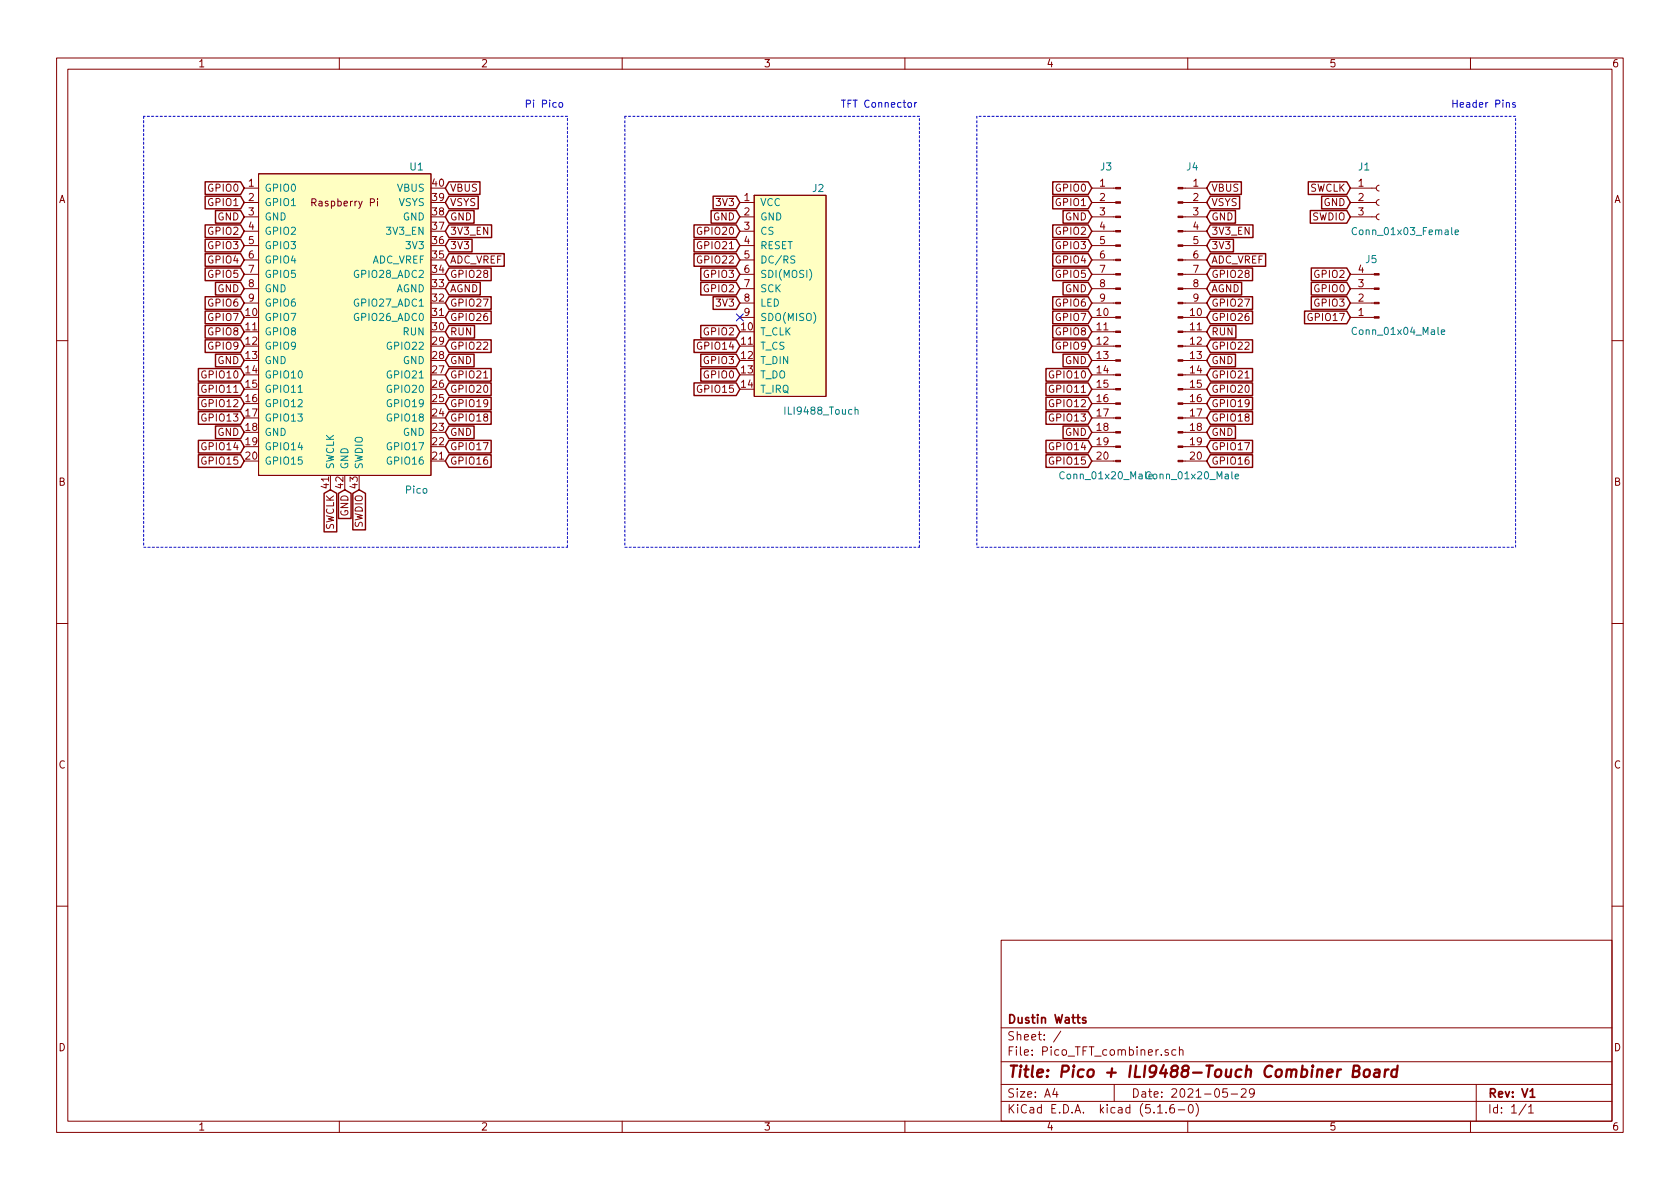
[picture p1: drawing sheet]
<svg xmlns="http://www.w3.org/2000/svg" width="297mm" height="210mm" viewBox="0 0 297 210" stroke-linecap="round" stroke-linejoin="round" font-family="sans-serif">
<g fill="none" stroke="#840000" stroke-width=".18">
<path d="M10 10.3h277v189.9h-277zM12 12.2h273v186.1h-273zM60 10.3v1.9M110 10.3v1.9M160 10.3v1.9M210 10.3v1.9M260 10.3v1.9M43.2 33.3h2.5M43.2 35.8h2.5M43.2 38.3h2.5M45.7 30.7h30.5v53.4h-30.5zM66.8 35.1v.2"/>
<path d="M66.8 35.6v.8M130.8 35.8h2.5M130.8 38.3h2.5M133.3 34.5h12.7v35.6h-12.7zM193 33.3h4.3M193 35.8h4.3M193 38.3h4.3M209.1 33.3h4.3M209.1 35.8h4.3M209.1 38.3h4.3M238.8 33.3h4.5M238.8 35.8h4.5"/>
<path d="M238.8 38.3h4.5M243.8 37.8l-.3 .1-.2 .4 .1 .4 .4 .2M243.8 35.3l-.3 .1-.2 .3 .1 .4 .4 .2M243.8 32.8l-.3 .1-.2 .3 .1 .4 .4 .2M43.2 40.9h2.5M43.2 43.4h2.5M43.2 46h2.5M43.2 48.5h2.5M43.2 51h2.5M43.2 53.6h2.5M130.8 40.9h2.5M130.8 43.4h2.5"/>
<path d="M130.8 46h2.5M130.8 48.5h2.5M130.8 51h2.5M130.8 53.6h2.5M130.8 56.1h2.5M193 40.9h4.3M193 43.4h4.3M193 46h4.3M193 48.5h4.3M193 51h4.3M193 53.6h4.3M193 56.1h4.3"/>
<path d="M193 58.7h4.3M209.1 40.9h4.3M209.1 43.4h4.3M209.1 46h4.3M209.1 48.5h4.3M209.1 51h4.3M209.1 53.6h4.3M209.1 56.1h4.3M209.1 58.7h4.3M238.8 48.5h4.2M238.8 51h4.2M238.8 53.6h4.2"/>
<path d="M238.8 56.1h4.2M10 60.2h2M85.5 66.8h.7M193 79h4.3M193 76.4h4.3M193 73.9h4.3M193 71.4h4.3M193 68.8h4.3M193 66.3h4.3M193 63.7h4.3M193 61.2h4.3M209.1 79h4.3"/>
<path d="M209.1 76.4h4.3M209.1 73.9h4.3M209.1 71.4h4.3M209.1 68.8h4.3M209.1 66.3h4.3M209.1 63.7h4.3M209.1 61.2h4.3M220.1 66.8h.8M285 60.2h2M193 81.5h4.3M209.1 81.5h4.3M10 110.3h2"/>
<path d="M285 110.3h2M10 160.2h2M177 166.3h108v32h-108zM285 160.2h2M60 198.3v1.9M110 198.3v1.9M160 198.3v1.9M177 194.8h108M177 191.8h108M177 187.8h108M177 181.8h108M186.5 192.5l-.4 1h1"/>
<path d="M186.8 193v1M187.6 182.3l-1.3 2M197 191.8v3M204.7 196.8h.8M206.2 196.7v.1M206.6 185.7l-.4-.1-.2 .2v.2l.6 .2v.3h-.6M207.5 195.3a.59 .59 0 0 0-.7 .7v.5l.2 .2 .4 .1 .2-.1 .1-.5-.2-.2-.4-.1-.3 .3M207.9 185.7l-.4-.1-.3 .3 .1 .6h.6M208.3 196.3h1.2M208.5 185.7l.3-.1 .3 .1 .1 .9M208.5 185.1v1.5M210 198.3v1.9"/>
<path d="M210.3 195.4l.2-.1a.8 .8 0 0 1 .5 .8 .8 .8 0 0 1-.5 .7 1 1 0 0 1-.2-1.4zM211.5 195.1a1.71 1.71 0 0 1 0 2.3M217 192.5h-.7l-.1 .7 .2-.1 .5 .1 .1 .2v.5l-.2 .1-.6-.1M217.7 193.5h1.1M219.5 192.7l.2-.2h.3l.3 .2v.3v.2l-.9 .8h.9M221.8 193.2l-.3 .3h-.3l-.3-.3v-.4l.2-.2 .4-.1 .2 .2a1.13 1.13 0 0 1-.2 1.2l-.4 .1M260 198.3v1.9M261 191.8v6.5M269.8 195.2l-1.2 2M270.3 195.8l.4-.5v1.5M270.3 196.8h.8"/>
</g>
<path d="M192 180l-.4-.1-.2 .2 .1 .3 .5 .1v.3h-.6M270.5 194h.9" fill="none" stroke="#840000" stroke-width=".3"/>
<path d="M239.3 189.4l.8-.1a.47 .47 0 0 0 .3-.5 .47 .47 0 0 0-.3-.4h-.7l-.3 2h.8a.53 .53 0 0 0 .5-.5 .53 .53 0 0 0-.5-.5M241.3 189.3a.53 .53 0 0 1 .5-.2 .53 .53 0 0 1 .4 .4l-.1 .6a.54 .54 0 0 1-.5 .4 .54 .54 0 0 1-.5-.4zM243.1 189.2h.8l-.1 1.2M243.9 189.6l-.7 .1a.4 .4 0 0 0-.3 .3 .4 .4 0 0 0 .3 .4l.6-.1M244.9 189.1l-.1 1.3M245.5 189.1a.55 .55 0 0 0-.6 .4M247 189.2a.67 .67 0 0 0-1 .3v.6l.1 .2 .2 .1 .6-.1M247.1 188.4l-.2 2" fill="none" stroke="#840000" stroke-width=".41"/>
<g fill="#ffffc2" stroke="#ffffc2" stroke-width=".18">
<path d="M45.7 30.7h30.5v53.4h-30.5z"/>
<path d="M133.3 34.5h12.7v35.6h-12.7z"/>
</g>
<path d="M140.5 45.3h-.4l-.3 .2 .1 .3 .6 .2v.4l-.2 .1h-.5M239.9 40.4a.6 .6 0 0 0-.9 .4 .6 .6 0 0 0 .6 .7l.3-.1M254.8 58.7l.6-.1v-.2l-.4-.1-.2 .2 .1 .6h.5M257.3 41.1l.6-.1-.1-.3h-.3l-.2 .1v.6h.5M52.7 69.4h.7M151.2 72.5l.2-.1 .3 .1v.7M218.4 84.2l.6-.1-.1-.2-.3-.1-.2 .2 .1 .6h.4" fill="none" stroke="#008484" stroke-width=".18"/>
<g fill="#840000" stroke="#840000" stroke-width=".18">
<path d="M208.3 81.4h.8v.3h-.8z"/>
<path d="M208.3 78.9h.8v.2h-.8z"/>
<path d="M208.3 76.3h.8v.3h-.8z"/>
<path d="M208.3 73.8h.8v.2h-.8z"/>
<path d="M208.3 71.2h.8v.3h-.8z"/>
<path d="M208.3 68.7h.8v.3h-.8z"/>
<path d="M208.3 66.2h.8v.2h-.8z"/>
<path d="M208.3 63.6h.8v.3h-.8z"/>
<path d="M208.3 61.1h.8v.2h-.8z"/>
<path d="M208.3 58.5h.8v.3h-.8z"/>
<path d="M208.3 56h.8v.3h-.8z"/>
<path d="M208.3 53.5h.8v.2h-.8z"/>
<path d="M208.3 50.9h.8v.3h-.8z"/>
<path d="M208.3 48.4h.8v.2h-.8z"/>
<path d="M208.3 45.8h.8v.3h-.8z"/>
<path d="M208.3 43.3h.8v.3h-.8z"/>
<path d="M208.3 40.8h.8v.2h-.8z"/>
<path d="M208.3 38.2h.8v.3h-.8z"/>
<path d="M208.3 35.7h.8v.2h-.8z"/>
<path d="M208.3 33.1h.8v.3h-.8z"/>
<path d="M197.3 81.4h.8v.3h-.8z"/>
<path d="M197.3 78.9h.8v.2h-.8z"/>
<path d="M197.3 76.3h.8v.3h-.8z"/>
<path d="M197.3 73.8h.8v.2h-.8z"/>
<path d="M197.3 71.2h.8v.3h-.8z"/>
<path d="M197.3 68.7h.8v.3h-.8z"/>
<path d="M197.3 66.2h.8v.2h-.8z"/>
<path d="M197.3 63.6h.8v.3h-.8z"/>
<path d="M197.3 61.1h.8v.2h-.8z"/>
<path d="M197.3 58.5h.8v.3h-.8z"/>
<path d="M197.3 56h.8v.3h-.8z"/>
<path d="M197.3 53.5h.8v.2h-.8z"/>
<path d="M197.3 50.9h.8v.3h-.8z"/>
<path d="M197.3 48.4h.8v.2h-.8z"/>
<path d="M197.3 45.8h.8v.3h-.8z"/>
<path d="M197.3 43.3h.8v.3h-.8z"/>
<path d="M197.3 40.8h.8v.2h-.8z"/>
<path d="M197.3 38.2h.8v.3h-.8z"/>
<path d="M197.3 35.7h.8v.2h-.8z"/>
<path d="M197.3 33.1h.8v.3h-.8z"/>
<path d="M243 48.4h.8v.2h-.8z"/>
<path d="M243 50.9h.8v.3h-.8z"/>
<path d="M243 53.5h.8v.2h-.8z"/>
<path d="M243 56h.8v.3h-.8z"/>
</g>
<path d="M25.4 20.6v76.2M100.3 20.6h-74.9M110.5 20.6v76.2M162.6 20.6h-52.1M172.7 20.6v76.2M268 20.6h-95.3M25.4 96.8h74.9M100.3 96.8v-76.2M110.5 96.8h52.1M162.6 96.8v-76.2M172.7 96.8h95.3M268 96.8v-76.2" fill="none" stroke="#0000c2" stroke-width=".18" stroke-dasharray=".4 .4"/>
<g fill="none" stroke="#840000" stroke-width=".25">
<path d="M36.3 32.2h6.2l.7 1.1-.7 1.1h-6.2zM36.3 39.8h6.2l.7 1.1-.7 1.1h-6.2zM36.3 34.7h6.2l.7 1.1-.7 1.1h-6.2zM38.1 37.2h4.4l.7 1.1-.7 1.2h-4.4zM79.4 39.8h7.5v2.2h-7.5l-.7-1.1zM79.4 37.2h4.4v2.3h-4.4l-.7-1.2zM79.4 34.7h5.2v2.2h-5.2l-.7-1.1zM79.4 32.2h5.5v2.2h-5.5l-.7-1.1zM122.7 39.8h7.5l.6 1.1-.6 1.1h-7.5zM125.7 37.2h4.5l.6 1.1-.6 1.2h-4.5zM126.1 34.7h4.1l.6 1.1-.6 1.1h-4.1zM186.1 32.2h6.3l.6 1.1-.6 1.1h-6.3z"/>
<path d="M186.1 34.7h6.3l.6 1.1-.6 1.1h-6.3zM186.1 39.8h6.3l.6 1.1-.6 1.1h-6.3zM188 37.2h4.4l.6 1.1-.6 1.2h-4.4zM214 39.8h7.5v2.2h-7.5l-.6-1.1zM214 37.2h4.4v2.3h-4.4l-.6-1.2zM214 34.7h5.2v2.2h-5.2l-.6-1.1zM214 32.2h5.5v2.2h-5.5l-.6-1.1zM231.3 32.2h6.8l.7 1.1-.7 1.1h-6.8zM231.7 37.2h6.4l.7 1.1-.7 1.2h-6.4zM233.7 34.7h4.4l.7 1.1-.7 1.1h-4.4zM36.3 57.6h6.2l.7 1.1-.7 1.1h-6.2zM36.3 55h6.2l.7 1.1-.7 1.1h-6.2z"/>
<path d="M36.3 52.5h6.2l.7 1.1-.7 1.1h-6.2zM36.3 47.4h6.2l.7 1.1-.7 1.1h-6.2zM36.3 44.9h6.2l.7 1.1-.7 1.1h-6.2zM36.3 42.3h6.2l.7 1.1-.7 1.1h-6.2zM38.1 49.9h4.4l.7 1.1-.7 1.2h-4.4zM79.4 57.6h4.5v2.2h-4.5l-.7-1.1zM79.4 55h7.4v2.2h-7.4l-.7-1.1zM79.4 52.5h7.4v2.2h-7.4l-.7-1.1zM79.4 49.9h5.5v2.3h-5.5l-.7-1.2zM79.4 47.4h7.4v2.2h-7.4l-.7-1.1zM79.4 44.9h9.8v2.2h-9.8l-.7-1.1zM79.4 42.3h4.1v2.2h-4.1l-.7-1.1z"/>
<path d="M122.7 42.3h7.5l.6 1.1-.6 1.1h-7.5zM122.7 44.9h7.5l.6 1.1-.6 1.1h-7.5zM123.9 47.4h6.3l.6 1.1-.6 1.1h-6.3zM123.9 49.9h6.3l.6 1.1-.6 1.2h-6.3zM123.9 57.6h6.3l.6 1.1-.6 1.1h-6.3zM126.1 52.5h4.1l.6 1.1-.6 1.1h-4.1zM186.1 42.3h6.3l.6 1.1-.6 1.1h-6.3zM186.1 44.9h6.3l.6 1.1-.6 1.1h-6.3zM186.1 47.4h6.3l.6 1.1-.6 1.1h-6.3zM186.1 52.5h6.3l.6 1.1-.6 1.1h-6.3zM186.1 55h6.3l.6 1.1-.6 1.1h-6.3zM186.1 57.6h6.3l.6 1.1-.6 1.1h-6.3z"/>
<path d="M188 49.9h4.4l.6 1.1-.6 1.2h-4.4zM214 57.6h4.5v2.2h-4.5l-.6-1.1zM214 55h7.5v2.2h-7.5l-.6-1.1zM214 52.5h7.5v2.2h-7.5l-.6-1.1zM214 49.9h5.5v2.3h-5.5l-.6-1.2zM214 47.4h7.5v2.2h-7.5l-.6-1.1zM214 44.9h9.8v2.2h-9.8l-.6-1.1zM214 42.3h4.1v2.2h-4.1l-.6-1.1zM230.7 55h7.4l.7 1.1-.7 1.1h-7.4zM231.9 49.9h6.2l.7 1.1-.7 1.2h-6.2zM231.9 52.5h6.2l.7 1.1-.7 1.1h-6.2zM231.9 47.4h6.2l.7 1.1-.7 1.1h-6.2z"/>
<path d="M35.1 67.7h7.4l.7 1.1-.7 1.1h-7.4zM35.1 70.3h7.4l.7 1.1-.7 1.1h-7.4zM35.1 72.8h7.4l.7 1.1-.7 1.1h-7.4zM35.1 77.9h7.4l.7 1.1-.7 1.1h-7.4zM35.1 65.2h7.4l.7 1.1-.7 1.1h-7.4zM36.3 60.1h6.2l.7 1.1-.7 1.1h-6.2zM38.1 75.3h4.4l.7 1.1-.7 1.2h-4.4zM38.1 62.6h4.4l.7 1.1-.7 1.2h-4.4zM79.4 77.9h7.4v2.2h-7.4l-.7-1.1zM79.4 75.3h4.4v2.3h-4.4l-.7-1.2zM79.4 72.8h7.4v2.2h-7.4l-.7-1.1zM79.4 70.3h7.4v2.2h-7.4l-.7-1.1z"/>
<path d="M79.4 67.7h7.4v2.2h-7.4l-.7-1.1zM79.4 65.2h7.4v2.2h-7.4l-.7-1.1zM79.4 62.6h4.4v2.3h-4.4l-.7-1.2zM79.4 60.1h7.4v2.2h-7.4l-.7-1.1zM122.7 60.1h7.5l.6 1.1-.6 1.1h-7.5zM122.7 67.7h7.5l.6 1.1-.6 1.1h-7.5zM123.9 65.2h6.3l.6 1.1-.6 1.1h-6.3zM123.9 62.6h6.3l.6 1.1-.6 1.2h-6.3zM184.9 65.2h7.5l.6 1.1-.6 1.1h-7.5zM184.9 67.7h7.5l.6 1.1-.6 1.1h-7.5zM184.9 70.3h7.5l.6 1.1-.6 1.1h-7.5zM184.9 72.8h7.5l.6 1.1-.6 1.1h-7.5z"/>
<path d="M184.9 77.9h7.5l.6 1.1-.6 1.1h-7.5zM186.1 60.1h6.3l.6 1.1-.6 1.1h-6.3zM188 62.6h4.4l.6 1.1-.6 1.2h-4.4zM188 75.3h4.4l.6 1.1-.6 1.2h-4.4zM214 77.9h7.5v2.2h-7.5l-.6-1.1zM214 75.3h4.4v2.3h-4.4l-.6-1.2zM214 72.8h7.5v2.2h-7.5l-.6-1.1zM214 70.3h7.5v2.2h-7.5l-.6-1.1zM214 67.7h7.5v2.2h-7.5l-.6-1.1zM214 65.2h7.5v2.2h-7.5l-.6-1.1zM214 62.6h4.4v2.3h-4.4l-.6-1.2zM214 60.1h7.5v2.2h-7.5l-.6-1.1z"/>
<path d="M35.1 80.4h7.4l.7 1.1-.7 1.1h-7.4zM57.3 87.2l1.1-.6 1.1 .6v6.9h-2.2zM59.8 87.2l1.2-.6 1.1 .6v4.5h-2.3zM62.4 87.2l1.1-.6 1.1 .6v6.5h-2.2zM79.4 80.4h7.4v2.2h-7.4l-.7-1.1zM184.9 80.4h7.5l.6 1.1-.6 1.1h-7.5zM214 80.4h7.5v2.2h-7.5l-.6-1.1z"/>
</g>
<path d="M98.9 18.2l.3-.1 .3 .3-.1 .5-.3 .1-.2-.2zM160.6 18.2l.3-.1 .2 .2v.6l-.3 .1-.3-.3zM161.7 18.1v.9M162.1 18.1l-.4 .3M266.3 18.3l.2-.2 .3 .1 .1 .8M267.9 18.2l-.3-.1-.2 .2 .1 .2 .4 .1v.3h-.5" fill="none" stroke="#0000c2" stroke-width=".18"/>
<path d="M130.2 55.5l1.2 1.2M131.4 55.5l-1.2 1.2" fill="none" stroke="#000084" stroke-width=".18"/>
<text font-size="2.8" fill="#840000" x="178" y="190.5">Title: Pico + ILI9488-Touch Combiner Board</text>
<g font-size="2.1" fill="#840000">
<text x="178" y="184">Sheet: /</text>
<text x="178" y="181">Dustin Watts</text>
<text x="178" y="186.7">File: Pico_TFT_combiner.sch</text>
<text x="178" y="196.9">KiCad E.D.A. kicad (5.1.6-0)</text>
<text x="178" y="194.1">Size: A4</text>
<text x="200" y="194.1">Date: 2021-05-29</text>
<text x="263" y="194.1">Rev: V1</text>
<text x="263" y="196.9">Id: 1/1</text>
</g>
<g font-size="1.8" fill="#840000">
<text x="35" y="11.9">1</text>
<text x="85" y="11.9">2</text>
<text x="135" y="11.9">3</text>
<text x="185" y="11.9">4</text>
<text x="235" y="11.9">5</text>
<text x="285" y="11.9">6</text>
<text x="10.4" y="35.9">A</text>
<text x="37" y="33.9">GPIO0</text>
<text x="44" y="33">1</text>
<text x="44" y="35.6">2</text>
<text x="76.5" y="35.6">39</text>
<text x="76.5" y="33">40</text>
<text x="79.5" y="33.9">VBUS</text>
<text x="131.6" y="35.6">1</text>
<text x="186.8" y="33.9">GPIO0</text>
<text x="194.5" y="33">1</text>
<text x="194.5" y="35.6">2</text>
<text x="211" y="33">1</text>
<text x="211" y="35.6">2</text>
<text x="214.1" y="33.9">VBUS</text>
<text x="231.5" y="33.9">SWCLK</text>
<text x="240.2" y="33">1</text>
<text x="240.2" y="35.6">2</text>
<text x="285.4" y="35.9">A</text>
<text x="37" y="41.5">GPIO2</text>
<text x="37" y="36.4">GPIO1</text>
<text x="38.5" y="39">GND</text>
<text x="44" y="38.1">3</text>
<text x="44" y="40.6">4</text>
<text x="55.5" y="36.5">Raspberry Pi</text>
<text x="76.5" y="40.6">37</text>
<text x="76.5" y="38.1">38</text>
<text x="79.5" y="41.5">3V3_EN</text>
<text x="79.5" y="39">GND</text>
<text x="79.5" y="36.4">VSYS</text>
<text x="123.6" y="41.5">GPIO20</text>
<text x="126.1" y="39">GND</text>
<text x="126.9" y="36.4">3V3</text>
<text x="131.6" y="38.1">2</text>
<text x="131.6" y="40.6">3</text>
<text x="186.8" y="36.4">GPIO1</text>
<text x="186.8" y="41.5">GPIO2</text>
<text x="188.3" y="39">GND</text>
<text x="194.5" y="38.1">3</text>
<text x="194.5" y="40.6">4</text>
<text x="211" y="38.1">3</text>
<text x="211" y="40.6">4</text>
<text x="214.1" y="41.5">3V3_EN</text>
<text x="214.1" y="39">GND</text>
<text x="214.1" y="36.4">VSYS</text>
<text x="232" y="39">SWDIO</text>
<text x="234" y="36.4">GND</text>
<text x="240.2" y="38.1">3</text>
<text x="37" y="46.6">GPIO4</text>
<text x="37" y="44.1">GPIO3</text>
<text x="44" y="43.2">5</text>
<text x="44" y="45.7">6</text>
<text x="76.5" y="45.7">35</text>
<text x="76.5" y="43.2">36</text>
<text x="79.5" y="46.6">ADC_VREF</text>
<text x="79.5" y="44.1">3V3</text>
<text x="123.6" y="44.1">GPIO21</text>
<text x="123.6" y="46.6">GPIO22</text>
<text x="131.6" y="43.2">4</text>
<text x="131.6" y="45.7">5</text>
<text x="186.8" y="44.1">GPIO3</text>
<text x="186.8" y="46.6">GPIO4</text>
<text x="194.5" y="43.2">5</text>
<text x="194.5" y="45.7">6</text>
<text x="211" y="43.2">5</text>
<text x="211" y="45.7">6</text>
<text x="214.1" y="46.6">ADC_VREF</text>
<text x="214.1" y="44.1">3V3</text>
<text x="37" y="49.1">GPIO5</text>
<text x="38.5" y="51.7">GND</text>
<text x="44" y="48.3">7</text>
<text x="44" y="50.8">8</text>
<text x="44" y="53.3">9</text>
<text x="76.5" y="53.3">32</text>
<text x="76.5" y="50.8">33</text>
<text x="76.5" y="48.3">34</text>
<text x="79.5" y="51.7">AGND</text>
<text x="79.5" y="49.1">GPIO28</text>
<text x="124.6" y="49.1">GPIO3</text>
<text x="124.6" y="51.7">GPIO2</text>
<text x="131.6" y="48.3">6</text>
<text x="131.6" y="50.8">7</text>
<text x="131.6" y="53.3">8</text>
<text x="186.8" y="49.1">GPIO5</text>
<text x="188.3" y="51.7">GND</text>
<text x="194.5" y="48.3">7</text>
<text x="194.5" y="50.8">8</text>
<text x="194.5" y="53.3">9</text>
<text x="211" y="48.3">7</text>
<text x="211" y="50.8">8</text>
<text x="211" y="53.3">9</text>
<text x="214.1" y="51.7">AGND</text>
<text x="214.1" y="49.1">GPIO28</text>
<text x="232.6" y="51.7">GPIO0</text>
<text x="232.6" y="49.1">GPIO2</text>
<text x="240.2" y="53.3">2</text>
<text x="240.2" y="50.8">3</text>
<text x="240.2" y="48.3">4</text>
<text x="37" y="59.3">GPIO8</text>
<text x="37" y="56.8">GPIO7</text>
<text x="37" y="54.2">GPIO6</text>
<text x="43.5" y="55.9">10</text>
<text x="43.5" y="58.4">11</text>
<text x="76.5" y="58.4">30</text>
<text x="76.5" y="55.9">31</text>
<text x="79.5" y="59.3">RUN</text>
<text x="79.5" y="56.8">GPIO26</text>
<text x="79.5" y="54.2">GPIO27</text>
<text x="124.6" y="59.3">GPIO2</text>
<text x="126.9" y="54.2">3V3</text>
<text x="131.1" y="58.4">10</text>
<text x="131.6" y="55.9">9</text>
<text x="186.8" y="54.2">GPIO6</text>
<text x="186.8" y="56.8">GPIO7</text>
<text x="186.8" y="59.3">GPIO8</text>
<text x="194" y="55.9">10</text>
<text x="194" y="58.4">11</text>
<text x="210.5" y="55.9">10</text>
<text x="210.5" y="58.4">11</text>
<text x="214.1" y="59.3">RUN</text>
<text x="214.1" y="56.8">GPIO26</text>
<text x="214.1" y="54.2">GPIO27</text>
<text x="231.6" y="56.8">GPIO17</text>
<text x="232.6" y="54.2">GPIO3</text>
<text x="240.2" y="55.9">1</text>
<text x="37" y="61.8">GPIO9</text>
<text x="38.5" y="64.4">GND</text>
<text x="43.5" y="61">12</text>
<text x="43.5" y="63.5">13</text>
<text x="76.5" y="63.5">28</text>
<text x="76.5" y="61">29</text>
<text x="79.5" y="64.4">GND</text>
<text x="79.5" y="61.8">GPIO22</text>
<text x="123.6" y="61.8">GPIO14</text>
<text x="124.6" y="64.4">GPIO3</text>
<text x="131.1" y="61">11</text>
<text x="131.1" y="63.5">12</text>
<text x="186.8" y="61.8">GPIO9</text>
<text x="188.3" y="64.4">GND</text>
<text x="194" y="61">12</text>
<text x="194" y="63.5">13</text>
<text x="210.5" y="61">12</text>
<text x="210.5" y="63.5">13</text>
<text x="214.1" y="64.4">GND</text>
<text x="214.1" y="61.8">GPIO22</text>
<text x="36" y="69.5">GPIO11</text>
<text x="36" y="66.9">GPIO10</text>
<text x="43.5" y="66">14</text>
<text x="43.5" y="68.6">15</text>
<text x="43.5" y="71.1">16</text>
<text x="76.5" y="71.1">25</text>
<text x="76.5" y="68.6">26</text>
<text x="76.5" y="66">27</text>
<text x="79.5" y="69.5">GPIO20</text>
<text x="79.5" y="66.9">GPIO21</text>
<text x="123.6" y="69.5">GPIO15</text>
<text x="124.6" y="66.9">GPIO0</text>
<text x="131.1" y="66">13</text>
<text x="131.1" y="68.6">14</text>
<text x="185.9" y="66.9">GPIO10</text>
<text x="185.9" y="69.5">GPIO11</text>
<text x="194" y="66">14</text>
<text x="194" y="68.6">15</text>
<text x="194" y="71.1">16</text>
<text x="210.5" y="66">14</text>
<text x="210.5" y="68.6">15</text>
<text x="210.5" y="71.1">16</text>
<text x="214.1" y="69.5">GPIO20</text>
<text x="214.1" y="66.9">GPIO21</text>
<text x="36" y="72">GPIO12</text>
<text x="36" y="74.5">GPIO13</text>
<text x="38.5" y="77.1">GND</text>
<text x="43.5" y="73.7">17</text>
<text x="43.5" y="76.2">18</text>
<text x="76.5" y="76.2">23</text>
<text x="76.5" y="73.7">24</text>
<text x="79.5" y="77.1">GND</text>
<text x="79.5" y="74.5">GPIO18</text>
<text x="79.5" y="72">GPIO19</text>
<text x="185.9" y="72">GPIO12</text>
<text x="185.9" y="74.5">GPIO13</text>
<text x="188.3" y="77.1">GND</text>
<text x="194" y="73.7">17</text>
<text x="194" y="76.2">18</text>
<text x="210.5" y="73.7">17</text>
<text x="210.5" y="76.2">18</text>
<text x="214.1" y="77.1">GND</text>
<text x="214.1" y="74.5">GPIO18</text>
<text x="214.1" y="72">GPIO19</text>
<text x="36" y="79.6">GPIO14</text>
<text x="36" y="82.2">GPIO15</text>
<text x="43.5" y="78.7">19</text>
<text x="43.5" y="81.3">20</text>
<text x="76.5" y="81.3">21</text>
<text x="76.5" y="78.7">22</text>
<text x="79.5" y="82.2">GPIO16</text>
<text x="79.5" y="79.6">GPIO17</text>
<text x="185.9" y="79.6">GPIO14</text>
<text x="185.9" y="82.2">GPIO15</text>
<text x="194" y="78.7">19</text>
<text x="194" y="81.3">20</text>
<text x="210.5" y="78.7">19</text>
<text x="210.5" y="81.3">20</text>
<text x="214.1" y="82.2">GPIO16</text>
<text x="214.1" y="79.6">GPIO17</text>
<text x="10.4" y="85.9">B</text>
<text x="58.2" y="86.3" transform="rotate(-90 58.2 86.3)">41</text>
<text x="60.7" y="86.3" transform="rotate(-90 60.7 86.3)">42</text>
<text x="63.2" y="86.3" transform="rotate(-90 63.2 86.3)">43</text>
<text x="285.4" y="85.9">B</text>
<text x="59.1" y="93.9" transform="rotate(-90 59.1 93.9)">SWCLK</text>
<text x="61.6" y="91.3" transform="rotate(-90 61.6 91.3)">GND</text>
<text x="64.1" y="93.4" transform="rotate(-90 64.1 93.4)">SWDIO</text>
<text x="10.4" y="135.9">C</text>
<text x="285.4" y="135.9">C</text>
<text x="10.4" y="185.9">D</text>
<text x="285.4" y="185.9">D</text>
<text x="35" y="199.9">1</text>
<text x="85" y="199.9">2</text>
<text x="135" y="199.9">3</text>
<text x="185" y="199.9">4</text>
<text x="235" y="199.9">5</text>
<text x="285" y="199.9">6</text>
</g>
<g font-size="1.8" fill="#0000c2">
<text x="92.7" y="19">Pi Pico</text>
<text x="148.6" y="19">TFT Connector</text>
<text x="256.5" y="19">Header Pins</text>
</g>
<g font-size="1.8" fill="#008484">
<text x="46.7" y="33.9">GPIO0</text>
<text x="70.3" y="33.9">VBUS</text>
<text x="72.5" y="30.1">U1</text>
<text x="143.7" y="34">J2</text>
<text x="194.6" y="30.1">J3</text>
<text x="209.9" y="30.1">J4</text>
<text x="240.2" y="30.1">J1</text>
<text x="46.7" y="36.4">GPIO1</text>
<text x="46.7" y="39">GND</text>
<text x="46.7" y="41.5">GPIO2</text>
<text x="68.6" y="41.5">3V3_EN</text>
<text x="70.5" y="36.4">VSYS</text>
<text x="71.2" y="39">GND</text>
<text x="134.4" y="36.4">VCC</text>
<text x="134.4" y="39">GND</text>
<text x="134.4" y="41.5">CS</text>
<text x="239.8" y="41.6">Conn_01x03_Female</text>
<text x="46.7" y="44.1">GPIO3</text>
<text x="46.7" y="46.6">GPIO4</text>
<text x="65.7" y="46.6">ADC_VREF</text>
<text x="72" y="44.1">3V3</text>
<text x="134.4" y="44.1">RESET</text>
<text x="134.4" y="46.6">DC/RS</text>
<text x="241.5" y="46.5">J5</text>
<text x="46.7" y="49.1">GPIO5</text>
<text x="46.7" y="51.7">GND</text>
<text x="63" y="49.1">GPIO28_ADC2</text>
<text x="70" y="51.7">AGND</text>
<text x="134.4" y="49.1">SDI(MOSI)</text>
<text x="134.4" y="51.7">SCK</text>
<text x="46.7" y="56.8">GPIO7</text>
<text x="46.7" y="59.3">GPIO8</text>
<text x="46.7" y="54.2">GPIO6</text>
<text x="63" y="56.8">GPIO26_ADC0</text>
<text x="63" y="54.2">GPIO27_ADC1</text>
<text x="71.3" y="59.3">RUN</text>
<text x="134.4" y="59.3">T_CLK</text>
<text x="134.4" y="54.2">LED</text>
<text x="134.4" y="56.8">SDO(MISO)</text>
<text x="239.6" y="59.2">Conn_01x04_Male</text>
<text x="46.7" y="61.8">GPIO9</text>
<text x="46.7" y="64.4">GND</text>
<text x="68.8" y="61.8">GPIO22</text>
<text x="71.2" y="64.4">GND</text>
<text x="134.4" y="61.8">T_CS</text>
<text x="134.4" y="64.4">T_DIN</text>
<text x="46.7" y="66.9">GPIO10</text>
<text x="46.7" y="69.5">GPIO11</text>
<text x="68.8" y="69.5">GPIO20</text>
<text x="68.8" y="66.9">GPIO21</text>
<text x="134.4" y="66.9">T_DO</text>
<text x="134.4" y="69.5">T_IRQ</text>
<text x="46.7" y="72">GPIO12</text>
<text x="46.7" y="74.5">GPIO13</text>
<text x="46.7" y="77.1">GND</text>
<text x="68.8" y="74.5">GPIO18</text>
<text x="68.8" y="72">GPIO19</text>
<text x="71.2" y="77.1">GND</text>
<text x="139.1" y="73.3">ILI9488_Touch</text>
<text x="46.7" y="79.6">GPIO14</text>
<text x="46.7" y="82.2">GPIO15</text>
<text x="59.1" y="83.1" transform="rotate(-90 59.1 83.1)">SWCLK</text>
<text x="61.6" y="83.1" transform="rotate(-90 61.6 83.1)">GND</text>
<text x="64.1" y="83.1" transform="rotate(-90 64.1 83.1)">SWDIO</text>
<text x="68.8" y="82.2">GPIO16</text>
<text x="68.8" y="79.6">GPIO17</text>
<text x="71.8" y="87.3">Pico</text>
<text x="187.9" y="84.8">Conn_01x20_Male Conn_01x20_Male</text>
</g>
</svg>
